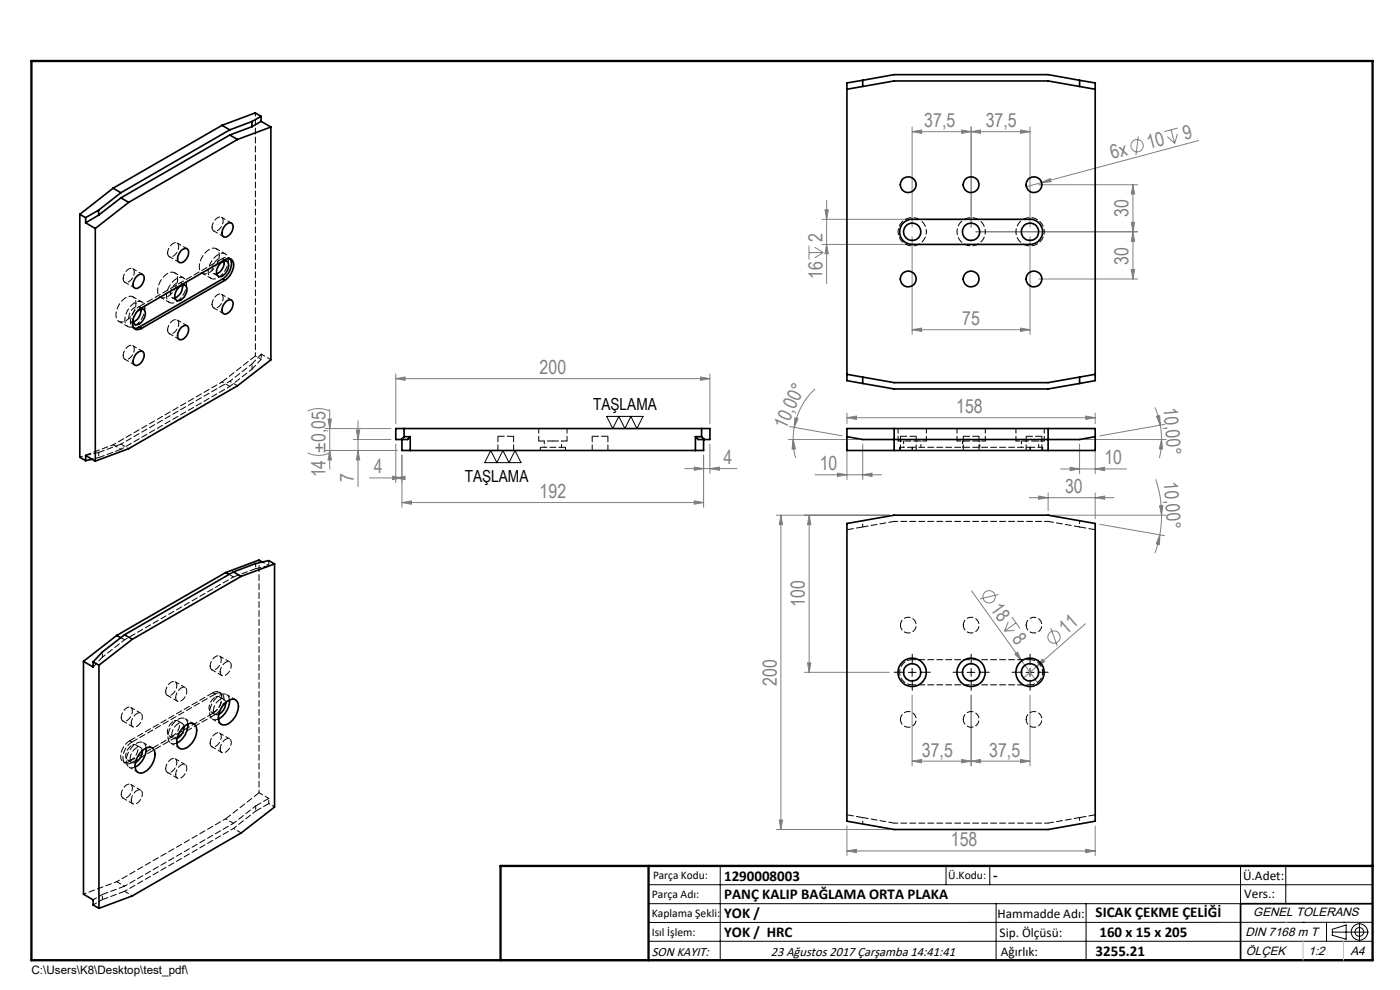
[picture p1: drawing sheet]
<svg xmlns="http://www.w3.org/2000/svg" width="297mm" height="210mm" viewBox="0 0 297 210" stroke-linecap="round" stroke-linejoin="round" font-family="sans-serif">
<g fill="none" stroke="#808080" stroke-width=".21">
<path d="M193.5 27.9l2-.3v.7zM193.5 26.9v21.3M193.5 27.9h25M204 27.6l2 .3-2 .4zM206 27.9l2-.3v.7zM206 26.9v21.3M216.5 27.6l2 .3-2 .4zM218.5 26.9v21.3M220.3 39.2h21M220.9 38.7l1.9-.8 .2 .7zM220.9 38.7l-3.2 .9M240.3 39.2v20"/>
<path d="M240.3 39.2l.4 2h-.7zM241.5 28.9l-.5 4M247.6 29l1.6 1.4M248.4 27.5l.8 2.9M249.8 28.4l-.6 2M249.9 27.2l-2.9 .7M254.3 29.8l-33.4 8.9M171.6 52.1v3M171.6 53.6h3M172.8 52.4l1.8 1.2M174.4 46.5h18.1M174.4 51.8h18.1"/>
<path d="M174.6 53.6l-1.8 1.1M175 44.5h.7l-.3 2zM175.4 51.8l.3 2h-.7zM175.4 42.5v17.7M193.5 50.2v20.7M207 49.2h34.3M218.5 50.2v20.7M220.3 59.2h21M240 57.2h.7l-.4 2zM240 47.2h.7l-.4 2zM240.3 49.2l.4 2h-.7zM84 79.3v10.6"/>
<path d="M148.6 80l2 .3-2 .4zM150.6 79.3v10.6M193.5 69.9l2-.3v.7zM193.5 69.9h25M216.5 69.6l2 .3-2 .4zM65.3 96.1a5.2 5.2 0 0 0 4.7 0M65.3 87.2a5.5 5.5 0 0 1 4.7 0M68.9 95.6h15.4M68.9 90.9h14M69.6 88.9h.7l-.3 2zM70 95.6l.3 2h-.7zM70 86.9v12.6"/>
<path d="M74.9 93.2h8M75.6 91.2h.7l-.3 2zM76 89.2v14M76 95.6l.3 2h-.7zM84 80.3l1.9-.3v.7zM84 94.2v8.2M84 80.3h66.6M85.3 96.5v11.1M145.3 99.4h11M147.3 99.1l2 .3-2 .4zM149.3 96.5v11.1M150.6 99.4l2-.3v.7z"/>
<path d="M150.6 94.2v6.2M167.3 93.2h14.7M167.5 90.5l11.2 2M168.3 93.2l.4 2h-.7zM168.3 93.2a12.3 12.3 0 0 0 .5 3.9M168.5 90.7l-.2 2.5M168.6 88.6l.7 .2-.8 1.9zM172.9 82.5a14.8 14.8 0 0 0-4.4 8.2M179.7 93.7v8M179.7 88.6l2-.3v.7zM179.7 87.6v2.3M179.7 88.6h52.6"/>
<path d="M183 94.2v7.5M225 99.5h14M227 99.1l2 .4-2 .3zM229 94.2v6.3M230 93.2h17.4M230.3 88.3l2 .3-2 .4zM232.3 87.6v2.3M232.3 99.5l2.1-.4v.7zM232.3 93.7v6.8M245 86.4l.5 1.4 .6 2.4M245.4 88.3l.6-.1 .1 2zM246.1 90.2l.3 3"/>
<path d="M246.4 93.2l.2 2h-.6zM246.4 93.2l-.1 2-.3 2M247.1 90l-13.8 2.5M78.4 101.4h6.9M83.3 101l2 .4-2 .3zM84 101.4l1.9-.4v.7zM85.3 106.6l2-.4v.8zM85.3 106.6h64M147.3 106.2l2 .4-2 .4zM164.7 109.3h24M165.7 109.3v66.7M165.7 109.3l.3 2h-.7z"/>
<path d="M171.7 109.3v33.3M171.7 109.3l.3 2h-.7zM172.9 100.7h14.1M177.7 100.4l2 .3-2 .4zM183 100.7l2-.3v.7zM218.3 105.6h18M220.3 105.2l2.1 .4-2.1 .3zM222.4 104.6v3.7M223.3 109.3h24.1M232.3 105.6l2.1-.4v.7zM232.3 104.6v5.5M233.3 111.2l13.8 2.4"/>
<path d="M245.2 101.7a23 23 0 0 1 1.2 7.6M246 107.3h.7l-.3 2zM246.1 113.5l-.1 2-.7-.2zM246.1 113.5l-1.1 3.8M246.4 109.3l-.3 4.2M206.1 125.3l10.6 14.9M211.8 126.1l-3.9 1M213.9 131.9l-.8 2M214.7 130.9l1.7 2.4M215.2 133.7l-2.1 .2M215.3 138.8l.6-.4 .8 1.8zM215.5 132.1l-2.4 1.8"/>
<path d="M221.2 139.8l.4 .6-1.7 1zM222.9 133.2l1.4 3.8M230.3 132.3l-10.4 9.1M170.7 142.6h18M171.3 140.6h.7l-.3 2zM193.5 147.5v15M206 147.5v15M216.7 140.2l3.6 4.9M218.5 147.5v15M219.9 141.4l-2.8 2.4M164.7 176h24M165.3 173.9h.7l-.3 2.1z"/>
<path d="M179.7 175.2v6.3M193.5 161.5l2-.4v.7zM193.5 161.5h25M204 161.1l2 .4-2 .3zM206 161.5l2-.4v.7zM216.5 161.1l2 .4-2 .3zM232.3 175.2v6.3M179.7 180.5l2-.3v.7zM179.7 180.5h52.6M230.3 180.2l2 .3-2 .4z"/>
<circle cx="241.2" cy="30.9" r="1.31"/>
<circle cx="209.8" cy="126.6" r="1.31"/>
<circle cx="223.6" cy="135.1" r="1.31"/>
</g>
<g fill="none" stroke="#000" stroke-width=".21">
<path d="M104.1 95.6l1.3 2.5 1.3-2.5 1.3 2.5 1.3-2.5 1.2 2.5h-7.7zM128.7 88.3h7.7l-1.3 2.6-1.3-2.6-1.2 2.6-1.3-2.6-1.3 2.6zM192.7 142.6h1.6M193.5 141.8v1.7M205.2 142.6h1.6M206 141.8v1.7M217.7 142.6h1.7M218.5 141.8v1.7M137.6 187.7h153.6M137.6 191.7h153.6M137.6 199.7h153.6M152.8 183.7v20"/>
<path d="M200.7 183.7v4M210 183.7v4M211.3 191.7v12M230.4 191.7v12M263.2 183.7v20M272.8 183.7v8M276.4 195.6h.1M281.4 195.6v4.1M282.6 197.7h7.8M282.6 197.1l3-.9v3l-3-.8zM285 195.6h.1M288.4 195.8v3.8"/>
<path d="M291.2 195.6l-153.6 .1"/>
<circle cx="288.4" cy="197.7" r="1.74"/>
<circle cx="288.4" cy="197.7" r=".93"/>
</g>
<path d="M191.9 142.6h-2.2M193.5 140.9v-2.1M193.5 144.3v2.1M195.2 142.6h2.2M204.4 142.6h-2.2M206 140.9v-2.1M206 144.3v2.1M207.7 142.6h2.2M216.9 142.6h-2.2M218.5 140.9v-2.1M218.5 144.3v2.1M220.2 142.6h2.2" fill="none" stroke="#000" stroke-width=".21" stroke-dasharray="15.2 1.3 1.3 1.3"/>
<path d="M291.2 191.7h-28v12M106.2 203.7h185" fill="none" stroke="#000" stroke-width=".35"/>
<path d="M6.7 12.9h284.5v190.8h-284.5zM137.6 183.7v20M291.2 183.7h-185v20" fill="none" stroke="#000" stroke-width=".5"/>
<path d="M272.8 195.6h.1M276.4 199.7v4M285 199.7v4" fill="none" stroke="#c0c0c0" stroke-width=".21"/>
<g fill="#808080">
<path d="M215.3 138.8l.6-.4 .8 1.8z"/>
<path d="M220.9 38.7l1.9-.8 .2 .7z"/>
<path d="M221.2 139.8l.4 .6-1.7 1z"/>
<path d="M246.1 113.5l-.1 2-.7-.2zM246 107.3h.7l-.3 2z"/>
<path d="M246.4 93.2l.2 2h-.6zM245.4 88.3l.6-.1 .1 2z"/>
<path d="M204 27.6l2 .3-2 .4zM193.5 27.9l2-.3v.7z"/>
<path d="M216.5 69.6l2 .3-2 .4zM193.5 69.9l2-.3v.7z"/>
<path d="M150.6 99.4l2-.3v.7zM147.3 99.1l2 .3-2 .4zM230.3 88.3l2 .3-2 .4zM179.7 88.6l2-.3v.7zM204 161.1l2 .4-2 .3zM193.5 161.5l2-.4v.7zM232.3 105.6l2.1-.4v.7zM220.3 105.2l2.1 .4-2.1 .3z"/>
<path d="M84 101.4l1.9-.4v.7zM83.3 101l2 .4-2 .3zM177.7 100.4l2 .3-2 .4zM183 100.7l2-.3v.7zM227 99.1l2 .4-2 .3zM232.3 99.5l2.1-.4v.7z"/>
<path d="M85.3 106.6l2-.4v.8zM147.3 106.2l2 .4-2 .4z"/>
<path d="M179.7 180.5l2-.3v.7zM230.3 180.2l2 .3-2 .4z"/>
<path d="M148.6 80l2 .3-2 .4zM84 80.3l1.9-.3v.7z"/>
<path d="M168.6 88.6l.7 .2-.8 1.9zM168.3 93.2l.4 2h-.7z"/>
<path d="M76 95.6l.3 2h-.7zM75.6 91.2h.7l-.3 2zM240 47.2h.7l-.4 2zM240.3 39.2l.4 2h-.7z"/>
<path d="M175 44.5h.7l-.3 2zM175.4 51.8l.3 2h-.7z"/>
<path d="M69.6 88.9h.7l-.3 2zM70 95.6l.3 2h-.7zM240.3 49.2l.4 2h-.7zM240 57.2h.7l-.4 2z"/>
<path d="M171.7 109.3l.3 2h-.7zM171.3 140.6h.7l-.3 2zM165.7 109.3l.3 2h-.7zM165.3 173.9h.7l-.3 2.1z"/>
<path d="M206 27.9l2-.3v.7zM216.5 27.6l2 .3-2 .4z"/>
<path d="M206 161.5l2-.4v.7zM216.5 161.1l2 .4-2 .3z"/>
</g>
<g fill="none" stroke="#000" stroke-width=".35">
<path d="M179.7 18.9l10-1.7h32.7l9.9 1.7M183 17l-3.3 .6v63.1l3.3 .6M183 17v1.3M183 17l6.7-1.2h32.7l6.6 1.2M229 17l3.3 .6v63.1l-3.3 .6M229 17v1.3M24 39.9l-7.1 5.6M24 39.9l1.6 1M47.1 26.6l1.7 .9M47.1 26.6l-23.1 13.3M48.8 27.5l-23.2 13.4M48.8 28.6l-23.2 13.4"/>
<path d="M48.8 28.6l1.6 1M50.4 29.6l-23.1 13.3M53.4 25.8l-4.6 1.7M53.4 25.8v1.1M53.4 26.9l-4.6 1.7M55.4 25.7l-2 1.2M55.4 25.7l2.1 1.2M55.4 24.7l-1.2-.8-7.1 2.7M55.4 24.7l-2 1.1M55.4 24.7v1M57.5 26.9l-7.1 2.7M57.5 26.9v49.4l-7.1 5.5-23.1 13.4-7.1 2.6"/>
<path d="M16.9 45.5v51.5l1.3 .7M16.9 45.5l1.3 .7M18.2 47.3l2 1.2M18.2 46.2v1.1M20.2 48.5v49.3M20.9 45.6l-2.7 1.7M20.9 44.6l-2.7 1.6M20.9 44.6v1M25.6 42l1.7 .9M25.6 42l-4.7 3.6M25.6 40.9l-4.7 3.7M27.3 42.9l-7.1 5.6"/>
<path d="M28.9 58.7a.91 .91 0 0 1 1.7-.1 2.18 2.18 0 0 1-1.9 2.6 1.23 1.23 0 0 1-.1-2zM38.3 53.3a.91 .91 0 0 1 1.7-.1 2.19 2.19 0 0 1-1.8 2.5 1.44 1.44 0 0 1 0-2.2zM46.8 55.8a.94 .94 0 0 1 1.3-.4 .94 .94 0 0 1 .3 1.4 2.1 2.1 0 0 1-2 1.8 1.68 1.68 0 0 1 .1-2.3zM47.2 59.2l-17.7 10.2M47.2 59.2l.5 .3M47.5 55.4a2.66 2.66 0 0 1-1.5 2.7M47.7 59.5a3.6 3.6 0 0 0 1.6-4.2l-.3-.3-.5-.2-.8 .3-17.7 10.2a3.5 3.5 0 0 0-1.6 4.2l.5 .4 1.1-.2M47.7 59.5l-17.7 10.2M48 47.6a.83 .83 0 0 1 1.1-.3 .83 .83 0 0 1 .3 1.2 1.9 1.9 0 0 1-2 1.7 1.94 1.94 0 0 1 .6-2.6zM48.8 54.9a3.2 3.2 0 0 1-1 3.9l-.6 .4M191.4 47.5l1-.7 .7-.3h25.4a2.66 2.66 0 0 1 2.7 2.7 2.66 2.66 0 0 1-2.7 2.6h-25a2.68 2.68 0 0 1-2.4-1.5 2.68 2.68 0 0 1 .3-2.8zM28.9 75a.91 .91 0 0 1 1.7 0 2.18 2.18 0 0 1-1.9 2.5 1.23 1.23 0 0 1-.1-1.9z"/>
<path d="M29.3 65.9a.88 .88 0 0 1 1.1-.3 .88 .88 0 0 1 .4 1.1 2.26 2.26 0 0 1-2.1 2.2l-.4-.5v-.7M29.5 69.4l-.5 .2h-.5M29.5 69.4l.5 .3M29.8 65.6a2.7 2.7 0 0 1-1.5 2.7M38 60.9a.89 .89 0 0 1 1.2-.4 .89 .89 0 0 1 .5 1.1 2.2 2.2 0 0 1-2.2 2.1 1.75 1.75 0 0 1 .3-2.6zM38.3 69.6a.89 .89 0 0 1 .8-.6 .89 .89 0 0 1 .9 .5 2.19 2.19 0 0 1-1.8 2.6 1.45 1.45 0 0 1 0-2.3zM38.7 60.5a2.62 2.62 0 0 1-1.6 2.7M47.8 64.2a.89 .89 0 0 1 .8-.6 .89 .89 0 0 1 .8 .5 2.24 2.24 0 0 1-1.8 2.5 1.45 1.45 0 0 1 0-2.2zM179.7 79.4l10 1.8h32.7l9.9-1.8M18.2 97.7v-1.1l2 1.2M19.5 97.4l-1.3 .3M85.3 93.2v2.4h64v-2.4"/>
<path d="M85.7 90.9v1.7M85.7 92.6l-.6 .6M85.7 92.6h1.3M87 92.6l-.5 .6h-2.5v-2.3h66.6v2.3h-2.5l-.6-.6M87 92.6v3M147.5 92.6h1.3M147.5 92.6v3M148.8 92.6l.6 .6M148.8 90.9v1.7M179.7 90.9h52.6v4.7h-52.6zM179.7 92.6l3.3 .6h46l3.3-.6M183 81.3l6.7 1.2h32.7l6.6-1.2"/>
<path d="M183 80v1.3M189.7 90.9v4.7M222.4 90.9v4.7M229 80v1.3M55.7 119.2l-.8-.4-7 2.7M58.2 119.6l-7 2.7M58.2 119.6v51.6l-7 5.5-23.1 13.3-7.1 2.7M58.2 119.6l-1.2-.7-2.8 .6-4.7 1.8M179.7 111l10-1.7h32.7l9.9 1.7v63.2l-9.9 1.8h-32.7l-10-1.8zM24.8 134.8l.8 .5M24.8 134.8l-7.1 5.5M26.4 134.6l1.7 1"/>
<path d="M26.4 134.6l-4.7 3.7-1.9 2.1M28.1 135.6l-7.1 5.5M47.9 121.5l.7 .3M47.9 121.5l-23.1 13.3M49.5 121.3l1.7 1M49.5 121.3l-23.1 13.3M51.2 122.3l-23.1 13.3M17.7 140.3v49.4l2.1 1.2v1.1l1.2 .7M17.7 140.3l2.1 1.2v-1.1M19.8 140.4l1.2 .7M21 141.1v51.6M29.7 159.7a2.14 2.14 0 0 1 2.7-1 3.1 3.1 0 0 1-.4 3.9 2.27 2.27 0 0 1-2.8 1.2 2.36 2.36 0 0 1-.1-3z"/>
<path d="M30.2 159.2a2.7 2.7 0 0 1-1.4 2.5M31 158.7a4.6 4.6 0 0 1-2.3 4M38.8 154.3a1.79 1.79 0 0 1 2.6-.5 3.9 3.9 0 0 1-1.7 4.8 1.34 1.34 0 0 1-1.6 .1 1.34 1.34 0 0 1-.6-1.5 4.8 4.8 0 0 1 1.3-2.9zM39 154.2a2.73 2.73 0 0 1-1.4 2.4M39.8 153.6a4.4 4.4 0 0 1-2.3 4M47.7 149.2a1.7 1.7 0 0 1 2.5-.5 3.7 3.7 0 0 1-1.1 4.3 1.53 1.53 0 0 1-2.6 0 4.1 4.1 0 0 1 1.2-3.8zM47.9 149a2.82 2.82 0 0 1-1.5 2.5M48.7 148.5a4.6 4.6 0 0 1-2.3 4"/>
<circle cx="192.7" cy="39.2" r="1.67"/>
<circle cx="206" cy="39.2" r="1.67"/>
<circle cx="219.3" cy="39.2" r="1.67"/>
<circle cx="192.7" cy="59.2" r="1.67"/>
<circle cx="193.5" cy="49.2" r="1.83"/>
<circle cx="206" cy="59.2" r="1.67"/>
<circle cx="206" cy="49.2" r="1.83"/>
<circle cx="218.5" cy="49.2" r="1.83"/>
<circle cx="219.3" cy="59.2" r="1.67"/>
<circle cx="193.5" cy="142.6" r="3"/>
<circle cx="193.5" cy="142.6" r="1.83"/>
<circle cx="206" cy="142.6" r="3"/>
<circle cx="206" cy="142.6" r="1.84"/>
<circle cx="218.5" cy="142.6" r="3"/>
<circle cx="218.5" cy="142.6" r="1.83"/>
</g>
<g fill="none" stroke="#000" stroke-width=".21" stroke-dasharray="1.3 .6" stroke-dashoffset=".1">
<path d="M105.6 92.5v3M109 95.5v-3M114.3 93.5h3M117.3 93.5h3M125.6 92.5v3M129 95.5v-3M191 92.5v3M194.4 95.5v-3M204.4 92.5v3M207.7 95.5v-3M217.7 92.5v3M221 95.5v-3"/>
<path d="M189.7 110.6l-6.7 1.2M229 111.8l-6.6-1.2M45.2 146.9a1.17 1.17 0 0 1 1.4 0 1.17 1.17 0 0 1 .5 1.3 4.2 4.2 0 0 1-1.9 3.1M45.6 147.2a1.17 1.17 0 0 1 1.5-.1 1.17 1.17 0 0 1 .4 1.4 4.2 4.2 0 0 1-1.9 3.1M27.5 161.5a1.17 1.17 0 0 1-1.4 .1 1.17 1.17 0 0 1-.5-1.3 4.2 4.2 0 0 1 1.9-3.1M28 161.8a1.17 1.17 0 0 1-1.5 .1 1.17 1.17 0 0 1-.4-1.4 4.2 4.2 0 0 1 1.9-3.1M183 173.4l6.7 1.2M222.4 174.6l6.6-1.2"/>
</g>
<g fill="none" stroke="#000" stroke-width=".21" stroke-dasharray="1.3 .6" stroke-dashoffset=".3">
<path d="M114.3 90.9v2.6M114.6 94.9v.6M120 94.9v.6M120.3 93.5v-2.6M190.5 90.9v2.6M190.9 94.9v.6M193.5 94.9v.6M193.5 94.9h-2.6M196.5 93.5v-2.6M203 90.9v2.6M209 93.5v-2.6M215.5 90.9v2.6"/>
<path d="M218.5 94.9v.6M221.2 94.9h-2.7M221.2 95.5v-.6M221.5 93.5v-2.6M218.5 139.9a2.67 2.67 0 0 1 2.7 2.7 2.67 2.67 0 0 1-2.7 2.7M31 158.7a1.31 1.31 0 0 0-.9-1.3 1.31 1.31 0 0 0-1.4 .4 4.1 4.1 0 0 0-1.7 4.6l.6 .4 1.1-.1M39.9 153.6a1.31 1.31 0 0 0-.9-1.3 1.31 1.31 0 0 0-1.5 .4 4.1 4.1 0 0 0-1.6 4.6l.5 .4 1.1-.1M48.7 148.5a1.31 1.31 0 0 0-.9-1.3 1.31 1.31 0 0 0-1.4 .4 4.1 4.1 0 0 0-1.7 4.6l.6 .4 1.1-.1M193.5 145.3a2.67 2.67 0 0 1-2.6-2.7 2.67 2.67 0 0 1 2.6-2.7"/>
</g>
<path d="M109 92.5h-3.4M120 94.9h-5.4M129 92.5h-3.4M194.4 92.5h-3.4M207.7 92.5h-3.3M221 92.5h-3.3M179.7 112.4l3.3-.6M229 111.8l3.4 .6M183 173.4l-3.3-.6M232.4 172.8l-3.4 .6" fill="none" stroke="#000" stroke-width=".21" stroke-dasharray="1.3 .6" stroke-dashoffset="-.1"/>
<g fill="none" stroke="#000" stroke-width=".21" stroke-dasharray="1.3 .6" stroke-dashoffset=".7">
<path d="M37.7 59.2a4.3 4.3 0 0 1-2.9 4 1.43 1.43 0 0 1-1.3-2 4.1 4.1 0 0 1 3-3.5 1.28 1.28 0 0 1 1.2 1.5M46.5 54.1a4.3 4.3 0 0 1-2.9 4 1.43 1.43 0 0 1-1.3-2 4.1 4.1 0 0 1 3-3.5 1.28 1.28 0 0 1 1.2 1.5M48.4 55.2a4.3 4.3 0 0 1-2.9 4 1.43 1.43 0 0 1-1.3-2.1 4.1 4.1 0 0 1 3-3.4 1.28 1.28 0 0 1 1.2 1.5M196.5 49.2a3 3 0 0 1-4.3 2.6 3 3 0 0 1-.4-5.1 3 3 0 0 1 4.7 2v.5M209 49.2a3 3 0 0 1-4.3 2.6 3 3 0 0 1-.4-5.1 3 3 0 0 1 4.7 2v.5M221.5 49.2a3 3 0 0 1-4.3 2.6 3 3 0 0 1-.4-5.1 3 3 0 0 1 4.7 2v.5M28.8 64.3a4.3 4.3 0 0 1-2.9 4 1.43 1.43 0 0 1-1.3-2 4.1 4.1 0 0 1 3.1-3.5 1.28 1.28 0 0 1 1.1 1.5M29.6 65a3.6 3.6 0 0 0-1.7 4.2l.6 .4M30.7 65.4a4.3 4.3 0 0 1-2.9 4 1.43 1.43 0 0 1-1.3-2.1 4.1 4.1 0 0 1 3-3.4 1.28 1.28 0 0 1 1.2 1.5M39.6 60.3a4.3 4.3 0 0 1-2.9 4 1.43 1.43 0 0 1-1.3-2.1 4.1 4.1 0 0 1 3-3.4 1.28 1.28 0 0 1 1.2 1.5M55.4 76.2l-1.2-.7M20.9 97.1l-1.4 .3"/>
<path d="M24 94.4l-7.1 2.6M115.5 93.5v1.4M119.1 94.9v-1.4M191.7 93.5v1.4M195.4 94.9v-1.4M204.2 93.5v1.4M207.9 94.9v-1.4M216.7 93.5v1.4M220.4 94.9v-1.4M183 111.8v-1.4M229 110.4v1.4M55 168.2v-49.4"/>
<path d="M58.3 171.2l-1.3-.8M183 174.8v-1.4M229 173.4v1.4M24.8 187l-7.1 2.7"/>
</g>
<g fill="none" stroke="#000" stroke-width=".21" stroke-dasharray="1.3 .6" stroke-dashoffset=".5">
<path d="M38.9 59l-1.8-1.1M42.9 58l1.9 1.1M45.4 58l.9 .6M47.8 53.9l-1.9-1.1M48.1 55.4l-.9-.5M25.2 68.2l1.9 1.1M27.7 68.2l.9 .6M28.3 67.7a2.99 2.99 0 0 1 1-1.8M30.1 64.1l-1.9-1.1M30.5 65.6l-1-.5M34.1 63.1l1.8 1.1M36.5 63.1l1 .6"/>
<path d="M39.3 60.5l-.9-.5M53.5 77.2l-4.7 3.7M53.5 78.3v-1.1M55.4 75.1v1.1M20.9 96v1.1M48.8 82l4.7-3.7M190.5 93.5h6M203 93.5h6M215.5 93.5h6M218.5 94.9h-25M54.2 119.5v1.1M57 120v-1.1"/>
<path d="M222.4 110.6h-32.7M21.7 139.4v-1.1M25.6 135.3l.8 .4M26.4 135.7l-4.7 3.7M49.5 122.4l-.9-.6M193.5 139.9h25M29.8 158.6l-.9-.6M32.3 158.6l-1.9-1.1M35.9 156.1l.9 .5M36.2 157.6l1.9 1.1M38.7 153.5l-1-.6M41.1 153.5l-1.9-1.1"/>
<path d="M44.7 151l1 .5M45.1 152.5l1.9 1.1M47.5 148.4l-.9-.6M50 148.4l-1.9-1.1M218.5 145.3h-25M27 161.2l1 .5M27.4 162.7l1.9 1.1M49.5 174.6l4.7-3.6M54.2 172l-4.7 3.7M54.2 171v1M57 170.4v-1M222.4 174.6h-32.7"/>
<path d="M19.8 191.9l1.9-1.1M21.7 189.7l-1.9 1.2M21.7 190.8v-1.1"/>
</g>
<g fill="none" stroke="#000" stroke-width=".21" stroke-dasharray="1.3 .6" stroke-dashoffset=".2">
<path d="M26.1 59.1a.81 .81 0 0 0 .6 .9 .81 .81 0 0 0 1-.5 1.96 1.96 0 0 0 .5-2.5 1.52 1.52 0 0 0-1.9 1.3l-.2 .8M35.6 53.7a.81 .81 0 0 0 .6 .8 .81 .81 0 0 0 .9-.5 1.96 1.96 0 0 0 .6-2.4 1.52 1.52 0 0 0-2 1.2l-.1 .9M45 48.2a.81 .81 0 0 0 .6 .9 .81 .81 0 0 0 1-.5 1.96 1.96 0 0 0 .5-2.4 1.52 1.52 0 0 0-1.9 1.2l-.2 .8M26.1 75.4a.81 .81 0 0 0 .6 .9 .81 .81 0 0 0 1-.5 1.96 1.96 0 0 0 .5-2.4 1.52 1.52 0 0 0-1.9 1.2l-.2 .8M35.6 70a.81 .81 0 0 0 .6 .9 .81 .81 0 0 0 .9-.5 1.96 1.96 0 0 0 .6-2.5 1.52 1.52 0 0 0-2 1.2l-.1 .9M45 64.5a.81 .81 0 0 0 .6 .9 .81 .81 0 0 0 1-.5 1.96 1.96 0 0 0 .5-2.4 1.52 1.52 0 0 0-1.9 1.2l-.2 .8M53.5 77.2l1.9-2.1M55.4 76.2l-1.9 2.1M18.2 96.6l2.7-.6M54.2 120.6l2.8-.6M191 132.6a1.67 1.67 0 0 1 2.4-1.5 1.67 1.67 0 0 1 .3 2.8 1.67 1.67 0 0 1-2.6-1l-.1-.3M204.4 132.6a1.67 1.67 0 0 1 2.4-1.5 1.67 1.67 0 0 1 .2 2.8 1.67 1.67 0 0 1-2.6-1v-.3"/>
<path d="M217.7 132.6a1.67 1.67 0 0 1 2.4-1.5 1.67 1.67 0 0 1 .3 2.8 1.67 1.67 0 0 1-2.7-1v-.3M19.8 141.5l1.9-2.1M25.7 152.2a2.06 2.06 0 0 1 2-2.2 1.69 1.69 0 0 1-.4 2.6 .81 .81 0 0 1-1 .4 .81 .81 0 0 1-.6-.8M27.8 153.4a2.06 2.06 0 0 1 2-2.1 1.69 1.69 0 0 1-.4 2.5 .81 .81 0 0 1-.9 .5 .81 .81 0 0 1-.7-.9M35.2 146.7a2.06 2.06 0 0 1 1.9-2.1 1.69 1.69 0 0 1-.4 2.5 .81 .81 0 0 1-.9 .5 .81 .81 0 0 1-.6-.9M37.3 148a2.06 2.06 0 0 1 1.9-2.2 1.69 1.69 0 0 1-.4 2.5 .81 .81 0 0 1-.9 .5 .81 .81 0 0 1-.6-.8M44.6 141.3a2.06 2.06 0 0 1 1.9-2.2 1.69 1.69 0 0 1-.4 2.6 .81 .81 0 0 1-.9 .5 .81 .81 0 0 1-.6-.9M44.6 157.6a2.06 2.06 0 0 1 1.9-2.1 1.69 1.69 0 0 1-.4 2.5 .81 .81 0 0 1-.9 .5 .81 .81 0 0 1-.6-.9M46.7 142.5a2.06 2.06 0 0 1 2-2.1 1.69 1.69 0 0 1-.4 2.5 .81 .81 0 0 1-1 .5 .81 .81 0 0 1-.6-.9M46.7 158.9a2.06 2.06 0 0 1 2-2.2 1.69 1.69 0 0 1-.4 2.5 .81 .81 0 0 1-1 .5 .81 .81 0 0 1-.6-.8M191 152.6a1.67 1.67 0 0 1 2.4-1.5 1.67 1.67 0 0 1 .3 2.8 1.67 1.67 0 0 1-2.6-1l-.1-.3M204.4 152.6a1.67 1.67 0 0 1 2.4-1.5 1.67 1.67 0 0 1 .2 2.8 1.67 1.67 0 0 1-2.6-1v-.3"/>
<path d="M217.7 152.6a1.67 1.67 0 0 1 2.4-1.5 1.67 1.67 0 0 1 .3 2.8 1.67 1.67 0 0 1-2.7-1v-.3M25.7 168.5a2.06 2.06 0 0 1 2-2.1 1.69 1.69 0 0 1-.4 2.5 .81 .81 0 0 1-1 .5 .81 .81 0 0 1-.6-.9M27.8 169.7a2.06 2.06 0 0 1 2-2.1 1.69 1.69 0 0 1-.4 2.5 .81 .81 0 0 1-.9 .5 .81 .81 0 0 1-.7-.9M35.2 163.1a2.06 2.06 0 0 1 1.9-2.2 1.69 1.69 0 0 1-.4 2.6 .81 .81 0 0 1-.9 .4 .81 .81 0 0 1-.6-.8M37.3 164.3a2.06 2.06 0 0 1 1.9-2.2 1.69 1.69 0 0 1-.4 2.6 .81 .81 0 0 1-.9 .5 .81 .81 0 0 1-.6-.9"/>
</g>
<g fill="none" stroke="#000" stroke-width=".21" stroke-dasharray="1.3 .6">
<path d="M47.2 54.8l-17.6 10.2M47.2 54.8l.5 .3M49 55l-.4-.3M28.2 69.5l.5 .3M29.6 65l.4 .3M54.2 75.5l-7.1 5.5M20.9 97.1l4.8-1.8M25.7 94.2l-4.8 1.8M54.2 120.6l-4.7 1.8M27.5 157.2l17.7-10.3M28 157.4l-.5-.2M28 157.4l17.6-10.2"/>
<path d="M45.2 151.3l-17.7 10.2M45.6 151.6l-.4-.3M45.6 151.6l-17.6 10.2M45.6 147.2l-.4-.3M47 147.1l-.5-.3M26.2 161.6l.4 .3M28 161.8l-.5-.3M54.2 172l2.8-1.6M55 168.2l-7.1 5.5M57 169.4l-2.8 1.6M21.7 189.7l4.7-1.7M26.4 189.1l-4.7 1.7"/>
</g>
<path d="M48.8 54.9l-.8-.3-.8 .2M55.7 119.2l1.3 .8" fill="none" stroke="#000" stroke-width=".21" stroke-dasharray="1.3 .6" stroke-dashoffset=".8"/>
<path d="M46 58.1a.86 .86 0 0 1-.9-.3 .86 .86 0 0 1-.1-1 2.24 2.24 0 0 1 2.1-2l.4 .6M28.3 68.3a.86 .86 0 0 1-.9-.3 .86 .86 0 0 1 0-1 2.24 2.24 0 0 1 2-2l.5 .6M37.1 63.2a.86 .86 0 0 1-.9-.3 .86 .86 0 0 1 0-1 2.24 2.24 0 0 1 2.1-2l.4 .6M54.2 75.5v-51.6M47.1 81l-23.1 13.4M48.8 80.9l-23.1 13.3M48.8 82l-23.1 13.3M49.5 122.4l-23.1 13.3M47.9 173.7l-23.1 13.3M49.5 175.7l-23.1 13.4M49.5 174.6l-23.1 13.4" fill="none" stroke="#000" stroke-width=".21" stroke-dasharray="1.3 .6" stroke-dashoffset=".6"/>
<path d="M25.7 95.3l-1.7-.9M27.3 95.2l-1.6-1M47.1 81l1.7 1M48.8 80.9l1.6 .9M47.9 173.7l1.6 .9M49.5 175.7l1.7 1M26.4 188l-1.6-1M28.1 190l-1.7-.9" fill="none" stroke="#000" stroke-width=".21" stroke-dasharray="1.3 .6" stroke-dashoffset="1"/>
<g fill="none" stroke="#000" stroke-width=".21" stroke-dasharray="1.3 .6" stroke-dashoffset=".4">
<path d="M26.5 59.9l2.1 1.2M30.3 58.2l-2.2-1.2M35.9 54.4l2.1 1.2M39.7 52.8l-2.1-1.3M45.3 49l2.2 1.2M49.1 47.3l-2.1-1.2M26.5 76.2l2.1 1.2M30.3 74.5l-2.2-1.2M35.9 70.8l2.1 1.2M39.7 69.1l-2.1-1.2M45.3 65.3l2.2 1.2M49.1 63.7l-2.1-1.3"/>
<path d="M57.5 76.3l-2.1-1.2M26.1 152.9l2.1 1.3M29.9 151.3l-2.2-1.2M30.2 159.2a.84 .84 0 0 0-.7-.8 .84 .84 0 0 0-.9 .5 2.05 2.05 0 0 0-.6 2.8h.8M35.5 147.5l2.1 1.2M39 154.1a.84 .84 0 0 0-.6-.8 .84 .84 0 0 0-.9 .4 2.05 2.05 0 0 0-.7 2.9h.8M39.3 145.8l-2.1-1.2M44.9 142.1l2.1 1.2M44.9 158.4l2.1 1.2M47.9 149a.84 .84 0 0 0-.7-.8 .84 .84 0 0 0-.9 .4 2.05 2.05 0 0 0-.6 2.9h.7M48.7 140.4l-2.1-1.2M48.7 156.7l-2.1-1.2"/>
<path d="M26.1 169.3l2.1 1.2M29.9 167.6l-2.2-1.2M35.5 163.8l2.1 1.3M39.3 162.2l-2.1-1.3M57 169.4l-2-1.2"/>
</g>
<path d="M28 158.1a2.41 2.41 0 0 0-1.1 3 1.42 1.42 0 0 0 2-1 1.58 1.58 0 0 0-.1-2.1l-.8 .1M36.8 153a2.41 2.41 0 0 0-1.1 2.9 1.42 1.42 0 0 0 2-.9 1.58 1.58 0 0 0 0-2.1l-.9 .1M45.6 147.9a2.41 2.41 0 0 0-1 2.9 1.42 1.42 0 0 0 2-.9 1.58 1.58 0 0 0-.1-2.1l-.9 .1" fill="none" stroke="#000" stroke-width=".21" stroke-dasharray="1.3 .6" stroke-dashoffset="-.2"/>
<g font-size="4.1" fill="#808080">
<text x="196.1" y="27">37,5</text>
<text x="209.1" y="27">37,5</text>
<text x="251.4" y="29.6" transform="rotate(-15 251.4 29.6)">9</text>
<text x="236" y="33.8" transform="rotate(-15 236 33.8)">6x</text>
<text x="243.7" y="31.7" transform="rotate(-15 243.7 31.7)">10</text>
<text x="239.4" y="46" transform="rotate(-90 239.4 46)">30</text>
<text x="174.5" y="51.3" transform="rotate(-90 174.5 51.3)">2</text>
<text x="174.5" y="59.2" transform="rotate(-90 174.5 59.2)">16</text>
<text x="239.4" y="56.2" transform="rotate(-90 239.4 56.2)">30</text>
<text x="204.1" y="69">75</text>
<text x="114.5" y="79.4">200</text>
<text x="202.9" y="87.7">158</text>
<text x="246.8" y="86.6" transform="rotate(85 246.8 86.6)">10,00°</text>
<text x="166.7" y="91.2" transform="rotate(-65 166.7 91.2)">10,00°</text>
<text x="69" y="101.3" transform="rotate(-90 69 101.3)">14 ±0,05</text>
<text x="79.3" y="100.4">4</text>
<text x="153.5" y="98.5">4</text>
<text x="173.9" y="99.8">10</text>
<text x="234.3" y="98.5">10</text>
<text x="75" y="102.3" transform="rotate(-90 75 102.3)">7</text>
<text x="114.5" y="105.7">192</text>
<text x="226" y="104.6">30</text>
<text x="246.9" y="102.3" transform="rotate(86 246.9 102.3)">10,00°</text>
<text x="170.8" y="128.8" transform="rotate(-90 170.8 128.8)">100</text>
<text x="210" y="129.2" transform="rotate(54 210 129.2)">18</text>
<text x="214.6" y="135.6" transform="rotate(54 214.6 135.6)">8</text>
<text x="226.2" y="134.8" transform="rotate(-41 226.2 134.8)">11</text>
<text x="164.8" y="145.4" transform="rotate(-90 164.8 145.4)">200</text>
<text x="195.6" y="160.5">37,5</text>
<text x="209.9" y="160.5">37,5</text>
<text x="201.7" y="179.6">158</text>
</g>
<g font-size="3.5">
<text x="125.8" y="86.9">TAŞLAMA</text>
<text x="98.6" y="102.3">TAŞLAMA</text>
</g>
<g font-size="3.2">
<text x="153.6" y="186.8">1290008003</text>
<text x="153.6" y="190.8">PANÇ KALIP BAĞLAMA ORTA PLAKA</text>
<text x="210.7" y="186.6">-</text>
<text x="153.6" y="194.8">YOK /</text>
<text x="232.4" y="194.5">SICAK ÇEKME ÇELİĞİ</text>
<text x="153.6" y="198.8">YOK / HRC</text>
<text x="232.4" y="202.8">3255.21</text>
<text x="233.2" y="198.8">160 x 15 x 205</text>
</g>
<g font-size="2.8">
<text x="263.7" y="186.7">Ü.Adet:</text>
<text x="263.9" y="190.5">Vers.:</text>
<text x="211.6" y="194.8">Hammadde Adı:</text>
<text x="138.3" y="202.8">SON KAYIT:</text>
<text x="163.6" y="202.8">23 Ağustos 2017 Çarşamba 14:41:41</text>
<text x="212.1" y="198.7">Sip. Ölçüsü:</text>
<text x="212.3" y="202.7">Ağırlık:</text>
</g>
<g font-size="2.6">
<text x="265.9" y="194.4">GENEL TOLERANS</text>
<text x="264.2" y="198.5">DIN 7168 m T</text>
<text x="264.3" y="202.6">ÖLÇEK</text>
<text x="277.6" y="202.6">1:2</text>
<text x="286.5" y="202.6">A4</text>
</g>
<g font-size="2.5">
<text x="138.3" y="190.5">Parça Adı:</text>
<text x="138.5" y="186.5">Parça Kodu:</text>
<text x="201.2" y="186.5">Ü.Kodu:</text>
<text x="138.3" y="194.5">Kaplama Şekli:</text>
<text x="138.3" y="198.6">Isıl İşlem:</text>
<text x="6.7" y="206.7">C:\Users\K8\Desktop\test_pdf\</text>
</g>
</svg>
